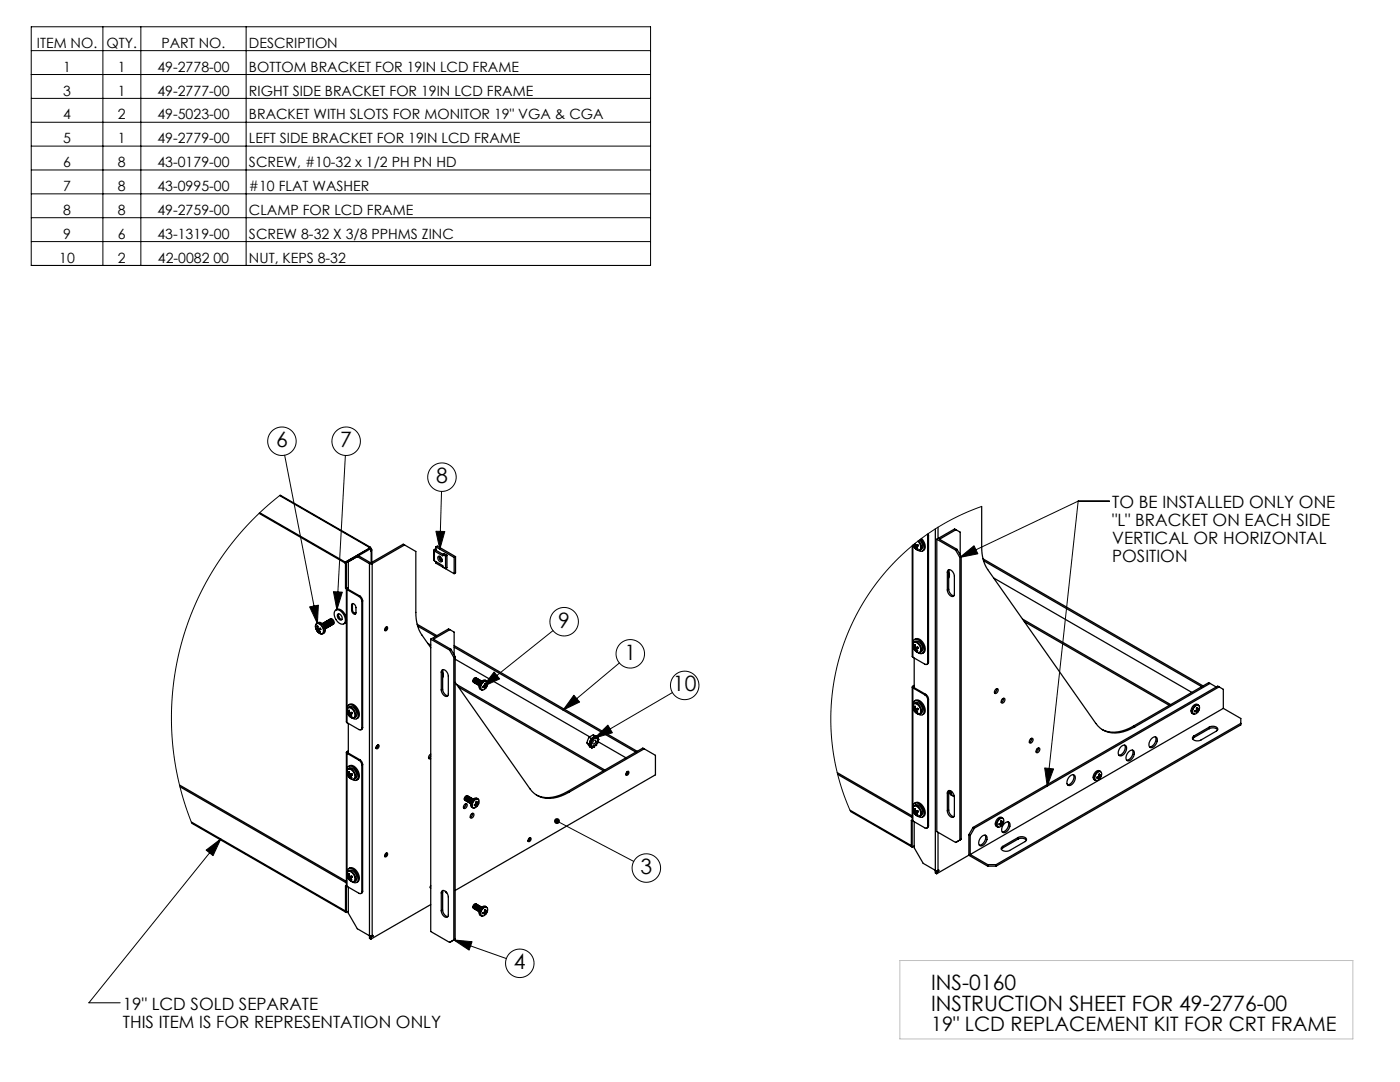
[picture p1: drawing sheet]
<svg xmlns="http://www.w3.org/2000/svg" width="279mm" height="216mm" viewBox="0 0 279 216" stroke-linecap="round" stroke-linejoin="round" font-family="sans-serif">
<g fill="none" stroke="#000" stroke-width=".2">
<path d="M6.2 5.3h123.6v47.7h-123.6zM6.2 10.1h123.6M6.2 14.9h123.6M6.2 19.6h123.6M20.5 5.3v47.7M28.1 5.3v47.7M49.1 5.3v47.7M6.2 24.4h123.6M6.2 29.2h123.6M6.2 33.9h123.6M6.2 38.7h123.6M6.2 43.4h123.6"/>
<path d="M6.2 48.2h123.6M55.9 98.8l-3.4 2.9-3.3 3.3-2.9 3.4-2.7 3.7-2.4 4-2 4-1.7 4.3-1.4 4.2-1 4.4-.6 4.6-.3 4.6 .1 4.5 .5 4.3 .8 4.6 1.2 4.5 1.5 4.2M56.8 90.8l6.5 33.6M68.9 90.9l-1.7 30.8M88.1 98.1l-.3 11.5M215.2 100h6.2M215.2 100l-23.6 11.2M215.2 100l-6.2 56.9M66.5 118.1l1.8 .1-1.1 3.5zM87 106l1.8 .1-1 3.5zM191.6 111.2l2.8-2.3 .8 1.6zM195.9 101.1l-4.3 1.7-4.2 2.3-3.7 2.5-3.6 3-3.3 3.4-2.8 3.6-2.4 3.9-2.1 4.1-1.6 4.4-1.2 4.6-.7 4.6-.2 4.6 .3 4.5 .7 4.7 1.3 4.6 1.6 4.3"/>
<path d="M61.8 121.1l1.7-.3-.2 3.6zM98.6 134.1l1.1 1.4-3.3 1.5zM110.4 125.8l-14 11.2M114.5 138.7l1.2 1.4-3.3 1.6zM123.6 132.3l-11.2 9.4M134.2 138.2l-15.5 9M118.7 147.2l2.6-2.5 .9 1.5zM208.5 153.2l1.8 .2-1.3 3.5zM41.1 169.6l3-2.2-1.6 3.3zM44.1 167.4l-26.4 32.7h6.3M111.2 163.8l15.3 8.1M90.6 187.6l3.6 .3-.6 1.7z"/>
<path d="M90.6 187.6l10.5 3.7"/>
<circle cx="56.3" cy="88" r="2.84"/>
<circle cx="69.1" cy="88" r="2.84"/>
<circle cx="88.2" cy="95.2" r="2.84"/>
<circle cx="112.6" cy="124.1" r="2.84"/>
<circle cx="125.8" cy="130.5" r="2.84"/>
<circle cx="136.7" cy="136.8" r="2.84"/>
<circle cx="129" cy="173.2" r="2.84"/>
<circle cx="103.7" cy="192.2" r="2.84"/>
</g>
<path d="M179.6 191.7h90.4v15.6h-90.4z" fill="none" stroke="#c0c0c0" stroke-width=".2"/>
<g fill="#000">
<path d="M87 106l1.8 .1-1 3.5zM98.6 134.1l1.1 1.4-3.3 1.5zM118.7 147.2l2.6-2.5 .9 1.5zM66.5 118.1l1.8 .1-1.1 3.5zM61.8 121.1l1.7-.3-.2 3.6zM90.6 187.6l3.6 .3-.6 1.7zM110.8 163.4l-.2 .2 .6 .2-.6-.2a.59 .59 0 0 0 .5 .8 .59 .59 0 0 0 .6-.7 .59 .59 0 0 0-.9-.3zM114.5 138.7l1.2 1.4-3.3 1.6z"/>
<path d="M191.6 111.2l2.8-2.3 .8 1.6zM208.5 153.2l1.8 .2-1.3 3.5zM41.1 169.6l3-2.2-1.6 3.3z"/>
</g>
<g fill="none" stroke="#000" stroke-width=".25">
<path d="M55.8 98.9l17.9 10.3M55.9 98.8l18 10.4M51.7 102.4l17.2 10M51.8 102.3l17.1 9.9M68.9 112.2v.2M69 112.3l-.1 .1M69 112.2l.1 .1M69 112.2v5.2l.1 .1M69.1 112.3v5.2M69.3 117.7l-.2-.2v5.9M69.3 117.7l2.3 1.3M69.3 117.7v24"/>
<path d="M69.3 117.4h.1M69.4 117.4v.2M69.4 117.3v.1M69.4 117.6l-.1 .1M69.4 117.6l2.4 1.3M69.5 117.3l-.4 .2M71.3 111.1l.3-.2 2.7 1.6M71.3 111.1l2.4 1.4M71.3 111.1l-1.8 1v5.5M71.6 119l.4 .5 .2 .5M71.8 118.9l.4 .5 .2 .5M71.8 118.9l-.2 .1"/>
<path d="M72.4 119.9l-.2 .1M72.4 119.9v25.3M73.7 109.2h.2l.1 .2M73.7 109.2l.1 .2M73.7 109.2v.1M73.7 112.5h.6M73.7 112.5l6.8-3.9 2.5 1.4v12.2a7.8 7.8 0 0 0 1.2 4.5l1.8 2.5M73.7 112.5v74.2M73.8 109.4h.1M73.8 109.4l-4.9 2.8M74 109.4l.1 .5M74 109.5l-4.9 2.8"/>
<path d="M74 109.5l-.2-.1-4.8 2.8M74 109.5h.1M74 109.8l.1 .1M74 109.4h-.1M74.1 109.5l.1 .2-.1 .2M74.1 109.9v2.4M74.1 109.5l-.1 .1M74.2 109.7v2.5M74.3 112.5v74.2M80.7 108.7l-6.4 3.8M86.6 109.8v1.9l.1 .2M86.7 109.9v2"/>
<path d="M86.7 109.9l1.7 1v-.3M86.7 111.9l1.7 1v.2l.5 .4M87 109.8l-.3 .1M87 109.8l1.4 .8M87 109.8h.1M87 109.5l-.4 .2 .1 .2M87 109.1l.3-.1 3.6 2.1M87 109.1l3.6 2.1M87 112.1v.3l3.6 2.1M87 109.1v.7M87.5 111a.73 .73 0 0 1 .6 1.1 .73 .73 0 0 1-.6-1.1zM87.7 111l.1 .6 .4 .4"/>
<path d="M87.8 111a.68 .68 0 0 0 .5 .9M88.4 110.6l.5 .4M88.4 110.6l.2-.1 .6 .3M88.9 111v2.5M89.2 110.8l-.3 .2M89.2 110.8v2.5l-.3 .2M90.6 111.2v3.3M90.9 111.1l-.3 .1M90.9 111.1v3.2l-.3 .2M182.1 108.9v22.1l.1 .1M182.2 108.8v19.8M182.5 109.2l.7 .6 .5-.1"/>
<path d="M182.5 108.5l.1 .3M182.6 108.8a.16 .16 0 0 0-.3 .1 .16 .16 0 0 0 .2 .2M182.7 108.4v.1a.25 .25 0 0 0 .2 .2 .25 .25 0 0 0 .2 0l.1 .2-.3 .1M182.7 109.1l.3 .4M182.7 109.1h-.2M182.7 108.7l-.1 .1M182.9 109l.2 .4-.1 .1M183 109.3v.2M183.2 108a1.23 1.23 0 0 1 .3 1.8 1.38 1.38 0 0 1-1.2-1.1M183.2 108.8l-.7 .3M183.2 108.8l-.5 .3M183.2 108.8v.1"/>
<path d="M183.2 108.8l-.3 .2M183.3 107.9a1.4 1.4 0 0 1 .4 1.8M183.5 107.7a1.17 1.17 0 0 1 .1 2.1M183.7 109.7l-.1 .1M183.7 107.6a1.9 1.9 0 0 1 .5 2.3 .75 .75 0 0 1-1-.1M183.9 107.4a1.78 1.78 0 0 1 .4 2.4l-.2 .1M185.1 106.6v.4M185.1 107v25.2M185.2 106.5l.1 .4M185.3 106.9l-.2 .1M185.3 106.9v25.2M186.7 105.5v68.2"/>
<path d="M187 107.6v58.3l3.7 2.2M187 107.6l3.7 2.2M187 107.6l3.5-2.1 1.1 .7v4.5M187.2 105.2v2.3M189.1 114.2a.48 .48 0 0 1 .3-.5 .48 .48 0 0 1 .6 .2l.3 .5 .2 .6v3.5a.48 .48 0 0 1-.4 .5 .48 .48 0 0 1-.6-.2l-.3-.5-.1-.6M189.1 114.2v3.5M189.3 114.2l.2 .4-.2 .7M189.3 117.6l.3 .8 .4 .4 .4 .1M189.3 114l-.2 .2M189.3 117.6l-.2 .1M189.3 114v3.6M189.4 113.7l-.1 .3"/>
<path d="M190.7 109.8l.9 1.4M190.8 105.7l-3.3 1.9 3.5 2M191 109.6l-.3 .2M191 109.6l.8 1.5M191.6 111.2v56.4l.2-.1M191.8 111.1l-.2 .1M191.8 111.1v56.4M195.9 101.1v8.1a7.8 7.8 0 0 0 1.2 4.4l21.6 30.7a5 5 0 0 0 6.2 1.5l1.6-.8M196.2 111.5l43.9 25.4M196.3 111.9l43.5 25.1M198.3 115.3l39.6 22.9M63 125.2a.62 .62 0 0 1 .3-.8 .62 .62 0 0 1 .8 .2 1.29 1.29 0 0 1 .3 1.8"/>
<path d="M63.1 124.6a1.09 1.09 0 0 1 1.4 1 .6 .6 0 0 1-.3 .9 .6 .6 0 0 1-.8-.4l-.4-.8zM63.2 124.4a.94 .94 0 0 1 1.5 .6l.2 .8-.1 .4-.4 .2M63.2 125l.2-.1 .1 .3a.25 .25 0 0 0 .1 .2 .25 .25 0 0 0 .3-.1l.1 .3-.3 .1M63.2 125l.2 .5M63.2 125h.2M63.3 125.9l.7 .6 .4-.1M63.4 125.5a.16 .16 0 0 0-.3 0 .16 .16 0 0 0 .2 .2M63.5 125.7l.3 .5M63.5 125.7h-.2M63.5 125.4l-.1 .1M63.7 125.7l.2 .4-.1 .1M63.8 126v.2"/>
<path d="M64 125.5l-.5 .2M64 125.5l-.7 .2M64 125.5l-.3 .2M64.4 124.4a.62 .62 0 0 1 .7 .3 .62 .62 0 0 1-.1 .7M64.6 124.3a.62 .62 0 0 1 .6 .3 .62 .62 0 0 1 0 .7M64.6 124.8l.1 .2M64.7 124.2a.62 .62 0 0 1 .7 .3 .62 .62 0 0 1-.1 .7M64.8 124.1a.62 .62 0 0 1 .7 .3 .62 .62 0 0 1-.1 .8M64.9 125.4l-.1-.7-.5-.2a.62 .62 0 0 1 .7 .3 .62 .62 0 0 1-.1 .7M65 124.1a.62 .62 0 0 1 .6 .3 .62 .62 0 0 1 0 .7M65.1 124a.62 .62 0 0 1 .7 .3 .62 .62 0 0 1-.1 .7M65.2 123.9a.62 .62 0 0 1 .7 .3 .62 .62 0 0 1-.1 .7"/>
<path d="M65.4 123.8a.62 .62 0 0 1 .6 .3 .62 .62 0 0 1 0 .8M65.5 123.8a.62 .62 0 0 1 .7 .3 .62 .62 0 0 1-.1 .7M65.6 123.7a.62 .62 0 0 1 .7 .3 .62 .62 0 0 1-.1 .7M65.8 123.6a.62 .62 0 0 1 .6 .3 .62 .62 0 0 1 0 .7M65.9 123.5a.62 .62 0 0 1 .7 .3 .62 .62 0 0 1-.1 .7M66.9 121.8a1.41 1.41 0 0 1 1.8 1.1l.2 .4a.81 .81 0 0 1-.2 1.1 .81 .81 0 0 1-1.2-.2 1.94 1.94 0 0 1-.6-2.4zM67 121.7a1.2 1.2 0 0 1 1.8 .8 1.26 1.26 0 0 1-.2 2M67.4 122.6a.69 .69 0 0 1 .8 .3 .69 .69 0 0 1-.2 .8l-.5-.3-.2-.4zM67.6 122.5l-.1 .3 .2 .5 .5 .3M69.1 123.9v20.1l.2 .2M70.2 120.7l.1-.2 .5 .1a1.74 1.74 0 0 1 .2 1.7l-.1 .2h-.3l-.3-.3-.1-.5M70.2 120.7v1"/>
<path d="M70.3 121.7l.3 .6 .4 .2M70.3 120.6l-.1 .1M70.3 121.7h-.1M70.3 120.6v1.1M70.4 120.4l-.1 .2M70.6 122.3l.3 .2M72.2 120v25.3M76.9 125.2l.3-.1a.4 .4 0 0 1 .1 .5 .4 .4 0 0 1-.5 .2zM77 125.1v.4l-.2 .2M77.2 125.1l-.1 .4-.3 .3M83.3 124.6l3.9 2.2M83.4 124.9l3.5 2.1"/>
<path d="M85.4 128.4l.6 .3M86 127.5l3.5-2 1.1 .6v4.6M86 127.5v58.4l3.7 2.1M86 127.5l3.7 2.2M88.1 134.1a.48 .48 0 0 1 .3-.5 .48 .48 0 0 1 .6 .3l.3 .5 .2 .5v3.6a.48 .48 0 0 1-.4 .5 .48 .48 0 0 1-.5-.3l-.4-.5-.1-.5M88.1 134.1v3.6M88.3 134.1l.2 .4-.2 .8M88.3 137.5l.3 .8 .4 .4 .4 .1M88.3 133.9v3.6M88.3 133.9l-.2 .2M88.3 137.5l-.2 .2M88.4 133.6l-.1 .3"/>
<path d="M89.7 129.7l.9 1.5M89.8 125.6l-3.3 1.9 3.5 2.1M90 129.6l-.3 .1M90 129.6l.8 1.4M90.6 131.2v56.4l.2-.2M90.6 129.1l36.3 21M90.6 128.8l36.6 21.1M90.8 136.2l15 21.2a5 5 0 0 0 6.2 1.4l1.5-.7M90.8 131l-.2 .2M90.8 131v56.4M90.8 131.5l26.9 15.5M91.1 136.6l29.6 17"/>
<path d="M91.5 137.1l28.9 16.7M95 135.3a.52 .52 0 0 0-.5 .2 .52 .52 0 0 0 0 .7M95.2 135.4a.52 .52 0 0 0-.6 .2 .52 .52 0 0 0 .1 .6M95.3 135.4a.52 .52 0 0 0-.6 .3 .52 .52 0 0 0 .1 .6M95.4 135.5a.52 .52 0 0 0-.5 .3 .52 .52 0 0 0 0 .6M95.6 135.6a.52 .52 0 0 0-.6 .2 .52 .52 0 0 0 .1 .7M95.6 136.8a.53 .53 0 0 1-.1-.7 .53 .53 0 0 1 .7-.2 .64 .64 0 0 0-.6 .9M95.7 135.7a.52 .52 0 0 0-.6 .2 .52 .52 0 0 0 .1 .6M95.9 135.8a.52 .52 0 0 0-.6 .2 .52 .52 0 0 0 0 .6M96 136.1l-.3 .5M96 135.8a.52 .52 0 0 0-.6 .3 .52 .52 0 0 0 .1 .6M96.1 137.6a.95 .95 0 0 1 0-1.6l.2-.2a.59 .59 0 0 1 .8 .1 1.15 1.15 0 0 0-1 1.8h.2"/>
<path d="M96.4 136.2a.55 .55 0 0 1 .8-.2 .55 .55 0 0 1 0 .8l-.2 .4a.59 .59 0 0 1-.9 .4 .59 .59 0 0 1 0-.9zM96.5 136.9l.3 .2M96.6 136.9l.1 .2M96.7 136.6l.2 .2M96.7 136.7l.5 .1M96.8 137.1l.1 .2M96.8 136.9l.1 .1M96.8 137.1l-.1 .3 .2-.1M96.8 136.9a.27 .27 0 0 0-.4 0 .27 .27 0 0 0 0 .3l.4-.1M96.9 137v.3M96.9 136.8v-.4a.21 .21 0 0 0-.3 .2 .21 .21 0 0 0 .2 .2v.1M97.2 136.8l-.3 .2"/>
<path d="M97.2 136.8v-.3l-.3 .3M182.1 137.1v26.5M182.2 131.1l2.4 1.4a.34 .34 0 0 0 .4 .1 .34 .34 0 0 0 .1-.4M182.2 137.3l2.4 1.3M182.2 128.8v2.3M182.2 137.3v3.6M182.2 128.9a.59 .59 0 0 1 .4-.8 .59 .59 0 0 1 .7 .4l.4 .9a.6 .6 0 0 1-.2 .8 .6 .6 0 0 1-.9-.4l-.3-.5M182.2 128.9l.1 .4M182.2 128.4a.76 .76 0 0 1 .5-.9 .76 .76 0 0 1 .9 .4 1.94 1.94 0 0 1 .6 2.4 .75 .75 0 0 1-1-.1M182.4 137v.2M182.4 137.2l2.3 1.3M182.4 136.8l-.3 .2 .1 .3"/>
<path d="M182.4 131.3v5.9M182.4 137h.1M182.4 128.1a1.37 1.37 0 0 1 1.3 2.1M182.5 128.1l-.2 .2-.1 .6M182.5 128.1a.94 .94 0 0 1 1.4 .6l.2 .9-.1 .4-.4 .2M182.5 128.7h.1l.1 .2a.25 .25 0 0 0 .2 .3 .25 .25 0 0 0 .2-.1l.1 .2-.3 .1M182.5 128.7l.1 .5M182.5 128.7l.1 .1M182.5 129.6l.7 .6 .5-.1M182.5 139.9a1.2 1.2 0 0 1 1.8 .7 1.26 1.26 0 0 1-.2 2M182.5 127.6a1.2 1.2 0 0 1 1.8 .8 1.26 1.26 0 0 1-.2 2M182.6 129.2a.16 .16 0 0 0-.3 .1 .16 .16 0 0 0 .2 .2"/>
<path d="M182.7 129.5l.3 .4M182.7 129.5h-.2M182.7 129.5l.5-.3-.7 .3M182.7 129.1l-.1 .1M182.9 129.4l.2 .5h-.1M183 129.7v.2M183.2 129.2v.1M183.2 129.3l-.3 .1M183.7 130.2h-.1M184.6 138.6l.4 .5 .1 .5M184.7 138.5l.4 .5 .2 .5M184.7 138.5l-.1 .1"/>
<path d="M185.1 139.6v25.3M185.3 132.1l-.1 .3-.2 .2M185.3 132.1l-.2 .1M185.3 139.5v25.3M185.3 139.5l-.2 .1M198.7 137.6l.3-.2a.5 .5 0 0 1 .1 .7 .5 .5 0 0 1-.6 .2zM198.9 137.4l-.1 .5-.3 .3M200 139.5l.3-.2a.5 .5 0 0 1 .2 .7 .5 .5 0 0 1-.7 .2zM200.3 139.3l-.1 .5-.4 .3M204.1 123.5l29.5 17.1M204.4 124l29 16.8M241.5 136.4l-15 8.6"/>
<path d="M242.7 137.1l-1.5-.9-15 8.7M243.3 137.1l-48.8 28.2M35.8 156.6l33.3 19.3M35.9 157l33.2 19.2M69.1 150.1v26.6M69.3 144.2l2.3 1.4a.34 .34 0 0 0 .4 0 .34 .34 0 0 0 .2-.3M69.3 150.3l2.3 1.4M69.3 141.9v2.3M69.3 150.3v3.6M69.3 154.1v20.3M69.3 154.2a.62 .62 0 0 1 .3-.8 .62 .62 0 0 1 .8 .3 1.29 1.29 0 0 1 .3 1.8M69.3 141.5a.76 .76 0 0 1 .4-.9 .76 .76 0 0 1 1 .4 1.94 1.94 0 0 1 .6 2.3 .75 .75 0 0 1-1 0"/>
<path d="M69.3 153.8a.76 .76 0 0 1 .4-1 .76 .76 0 0 1 1 .4 1.94 1.94 0 0 1 .6 2.4 .75 .75 0 0 1-1-.1M69.4 141.3a1.09 1.09 0 0 1 1.4 1.1 .6 .6 0 0 1-.3 .9 .6 .6 0 0 1-.8-.4l-.4-.8zM69.4 153.6a1.09 1.09 0 0 1 1.4 1.1 .6 .6 0 0 1-.3 .8 .6 .6 0 0 1-.8-.4l-.4-.8zM69.4 150.1v.1M69.4 150.2l2.4 1.4M69.5 149.8l-.3 .2 .1 .3M69.5 144.4v5.9M69.5 150l-.1 .1M69.5 141.2a1.37 1.37 0 0 1 1.2 2M69.5 141.2l-.2 .4v.3M69.5 141.2a.94 .94 0 0 1 1.5 .6l.2 .8-.1 .4-.4 .2M69.5 153.4a.94 .94 0 0 1 1.5 .6l.2 .9-.1 .4-.4 .2"/>
<path d="M69.5 141.8l.2-.1v.3a.25 .25 0 0 0 .2 .2 .25 .25 0 0 0 .3-.1l.1 .3-.4 .1M69.5 141.8l.2 .5M69.5 154h.2v.2a.25 .25 0 0 0 .2 .3 .25 .25 0 0 0 .3-.1l.1 .2-.4 .1M69.5 154l.2 .5M69.5 141.8h.2M69.5 154l.2 .1M69.6 142.7l.7 .6 .4-.1M69.6 154.9l.7 .6h.4M69.6 140.7a1.2 1.2 0 0 1 1.8 .7 1.26 1.26 0 0 1-.2 2M69.6 152.9a1.2 1.2 0 0 1 1.8 .8 1.26 1.26 0 0 1-.2 2M69.7 142.3a.16 .16 0 0 0-.3 0 .16 .16 0 0 0 .1 .2M69.7 154.5a.16 .16 0 0 0-.3 .1 .16 .16 0 0 0 .1 .2"/>
<path d="M69.8 142.5l.2 .4M69.8 142.5h-.3M69.8 154.8l.2 .4M69.8 154.8h-.3M69.8 142.2l-.1 .1M69.8 154.4l-.1 .1M69.9 142.5l.3 .4h-.2M69.9 154.7l.3 .5h-.2M70.1 142.8l-.1 .1M70.1 155l-.1 .2M70.2 142.2l-.4 .3M70.2 142.2l-.7 .3"/>
<path d="M70.2 154.5l-.4 .3M70.2 154.5l-.7 .3M70.3 142.3h-.1M70.3 154.5l-.4 .2M70.3 142.3l-.4 .2M71.6 151.7l.4 .4 .2 .6M71.8 151.6l.4 .4 .2 .6M71.8 151.6l-.2 .1M72.2 152.7v25.2M72.4 145.2l-.1 .3-.3 .1M72.4 145.2l-.2 .1M72.4 152.6v25.2"/>
<path d="M72.4 152.6l-.2 .1M75.2 148.8l.3-.2a.4 .4 0 0 1 .1 .6 .4 .4 0 0 1-.5 .1zM75.2 148.8l-.1 .3M75.4 148.7l-.3 .5 .3-.5M86 150.5a.55 .55 0 0 0-.4 .4 .55 .55 0 0 0 .2 .5h.2M86 150.8l-.5 .5M93.3 158.8a.52 .52 0 0 0-.5 .3 .52 .52 0 0 0 0 .6M93.5 158.9a.52 .52 0 0 0-.6 .3 .52 .52 0 0 0 .1 .6M93.6 159a.52 .52 0 0 0-.6 .2 .52 .52 0 0 0 .1 .7M93.7 159.1a.52 .52 0 0 0-.5 .2 .52 .52 0 0 0 0 .6M93.9 159.1a.52 .52 0 0 0-.6 .3 .52 .52 0 0 0 .1 .6M94 159.2a.52 .52 0 0 0-.6 .3 .52 .52 0 0 0 .1 .6"/>
<path d="M94.1 159.3a.52 .52 0 0 0-.5 .2 .52 .52 0 0 0 0 .7M94.3 159.6l-.3 .5M94.3 159.4a.52 .52 0 0 0-.6 .2 .52 .52 0 0 0 .1 .6M94.4 159.4a.52 .52 0 0 0-.6 .3 .52 .52 0 0 0 .1 .6M94.4 159.5a.64 .64 0 0 0-.5 .8M94.7 159.7a.55 .55 0 0 1 .8-.2 .55 .55 0 0 1 0 .9l-.2 .4a.59 .59 0 0 1-.9 .4 .59 .59 0 0 1-.1-1zM113.3 157.9a6.5 6.5 0 0 1-6.2 .7M113.3 157.9l15-8.6 2.5 1.4v3.9l-40 23.1M113.3 157.9l.2 .2M117.1 148.2l.6 .7M117.1 148.2l.5 .3M117.6 147.1l-.5 1.1"/>
<path d="M117.6 147.1l.4 .3M117.6 148.5v.1M117.6 148.6h.1M117.6 148.5l.1 .1M117.6 148.4v.1M117.6 148.4l.1 .1M117.7 148.4h-.1M117.7 148.6h.1M117.7 148l.1 .1M117.7 149h.1M117.7 149l.1 .1M117.7 148h.1"/>
<path d="M117.7 148.9v.1M117.7 148.9h.1M117.7 148.6h.2l.1 .1M117.7 148.5v.1M117.7 148.6l.1 .2M117.7 147.9v.1M117.7 147.9l.1 .1M117.8 147.9h-.1M117.8 147.9h.1M117.8 148v.1M117.8 148.1l-.1 .3M117.8 148.9l.1 .1"/>
<path d="M117.8 148.1l.2 .1-.1 .1M117.8 148h.1M117.8 148.3l-.1 .1M117.8 148.3h.1M117.9 148.6v.1M117.9 148.1l-.1 .2M117.9 148.7l-.2 .2M117.9 148.7h.1M117.9 147.9l-.1 .1M117.9 147.8l-.1 .1M117.9 149l.2 .2M117.9 148.3l-.2 .2"/>
<path d="M118 149v.1M118 148.7l-.2 .2M118 147.8h-.1M118 147.8l.1 .1M118 147.5h.1M118 149.1l.1 .1M118 147.5l-.1 .3M118 147.5l.1 .2M118 147.4v.1M118 147.4l.1 .1M118.1 148.9l-.1 .2M118.1 148.9v.3"/>
<path d="M118.1 148.9l-.2 .1M118.1 147.9h-.2M118.1 147.7l-.1 .1M118.1 147.7h.1M118.1 147.4h-.1M118.1 147.4h.1M118.1 149.2h.1M118.1 147.5l.1 .2M118.1 147.5h.1M118.2 147.7l-.1 .2M118.2 147.4l-.1 .1M118.2 147.4h.1"/>
<path d="M118.4 147.3l-.1 .1M118.4 147.3l.1 .1M118.4 148.9h.1M118.4 147.2l-.2 .2M118.4 147.2v.1M118.4 148.9l-.1 .1M118.4 148.9v.1M118.4 149v.1M118.4 149l.1 .1M118.4 147.1h.1M118.4 147.1v.1M118.5 147.8l.2-.1a.42 .42 0 0 1 .1 .5 .42 .42 0 0 1-.5 .2z"/>
<path d="M118.5 147l-.1 .1M118.5 147l.1 .1M118.5 147.4l-.2 .1-.1-.1M118.5 147.1v.3M118.5 147h.1M118.6 147.1h-.1M118.6 149.1l-.1-.2-.4 .3M118.7 147l-.1 .1M118.7 147v.2h.1M118.7 147.2h.1M118.8 148.7h.1M118.8 147l-.1 .1"/>
<path d="M118.8 147l-.1 .2M118.9 148.7l.1 .1M118.9 148.7h.1M118.9 146.9l-.1 .1M118.9 146.9h.1M118.9 146.9h.2M119 148.8l-.2-.1-.1 .1-.1 .3M119 147l-.6-.4-.8 .5M119 147l-.2 .2M119 146.9h.1M119 147.1l.1 .1M119.1 146.9l-.1 .1"/>
<path d="M119.1 146.9l-.1 .3M119.1 147.2h-.1M119.2 147l.1 .1M119.2 147l-.1 .2M119.2 147.9l5.7 3.3M119.2 147.4l.1 .1M119.3 147h-.1M119.3 148h.1M119.3 147.5h-.1M119.3 147.1l-.3 .1M119.3 147.1l-.1 .3v.2l.2-.1M119.4 147.4h.1"/>
<path d="M119.4 147.4l.1 .1M119.4 147.4l-.1 .1M119.4 148l-.4 .4 .1 .2-.1 .2M119.4 147.5l-.2 .5h.2M125.1 154l.2-.1a.4 .4 0 0 1 .1 .5 .4 .4 0 0 1-.5 .2zM125.2 154v.3l-.3 .2M125.3 153.9v.4l-.4 .3M128.6 149.4l-15.1 8.7M167.1 154.2l15 8.6M167.2 154.5l14.9 8.6M182.2 141.1v20.2M182.2 140.7a.76 .76 0 0 1 .5-.9 .76 .76 0 0 1 .9 .4 1.94 1.94 0 0 1 .6 2.3 .75 .75 0 0 1-1 0"/>
<path d="M182.3 140.5a1.09 1.09 0 0 1 1.4 1.1 .6 .6 0 0 1-.2 .9 .6 .6 0 0 1-.9-.4l-.4-.8zM182.4 140.4a1.37 1.37 0 0 1 1.3 2M182.5 140.4l-.2 .2-.1 .5M182.5 140.4a.94 .94 0 0 1 1.4 .6l.2 .8-.1 .4-.4 .2M182.5 141l.1-.1 .1 .3a.25 .25 0 0 0 .2 .2 .25 .25 0 0 0 .2-.1l.1 .3-.3 .1M182.5 141l.1 .5M182.5 141h.1M182.5 141.9l.7 .6 .5-.1M182.6 141.5a.16 .16 0 0 0-.3 0 .16 .16 0 0 0 .2 .2M182.7 141.7l.3 .4M182.7 141.7h-.2M182.7 141.4l-.1 .1"/>
<path d="M182.9 141.7l.2 .4h-.1M183 142v.1M183.2 141.4l-.7 .3M183.2 141.4l-.5 .3M183.2 141.4v.1M183.2 141.5l-.3 .2M183.7 142.4h-.1M189.1 158.2a.48 .48 0 0 1 .3-.5 .48 .48 0 0 1 .6 .3l.3 .5 .2 .5v3.6a.48 .48 0 0 1-.4 .5 .48 .48 0 0 1-.6-.2l-.3-.5-.1-.6M189.1 158.2v3.6M189.3 158.1v3.5M189.3 158.1l-.2 .1M189.4 157.7l-.1 .4"/>
<path d="M189.6 157.8v.6l.4 .3M189.9 157.9a.57 .57 0 0 0 .4 .9M189.9 157.9a.49 .49 0 0 0 0 .6 .49 .49 0 0 0 .5 .3M205.6 147.5l.3-.2a.5 .5 0 0 1 .2 .7 .5 .5 0 0 1-.7 .2zM205.9 147.3l-.1 .5-.4 .3M207 149.4l.3-.2a.5 .5 0 0 1 .1 .7 .5 .5 0 0 1-.6 .2zM207.2 149.2l-.1 .5-.3 .3M213.4 155l.2-.2a.62 .62 0 0 1 .9-.1 .62 .62 0 0 1 0 .9 1.08 1.08 0 0 1-1.5 1v-.7zM214.2 154.6a1.53 1.53 0 0 1-1.2 2M218.6 155.7a.95 .95 0 0 1 0-1.6l.2-.2a.59 .59 0 0 1 .8 0 1.15 1.15 0 0 0-.9 1.8h.2M218.9 154.2a.55 .55 0 0 1 .8-.1 .55 .55 0 0 1 .1 .8l-.2 .4a.59 .59 0 0 1-.9 .4 .59 .59 0 0 1-.1-1zM219.1 155l.2 .1"/>
<path d="M219.2 155l.2 .3M219.3 154.7l.2 .1M219.3 154.8h.4M219.3 155.1l-.1 .4 .2-.2M219.3 154.9a.27 .27 0 0 0-.3 .1 .27 .27 0 0 0-.1 .3l.4-.2M219.3 154.9l.2 .1M219.5 155l-.1 .3M219.5 154.8l-.1-.3a.21 .21 0 0 0-.2 .1 .21 .21 0 0 0 .1 .3M219.7 154.8l-.2 .2M219.7 154.8v-.2l-.2 .2M223.7 149a.61 .61 0 0 1 .9-.3 .61 .61 0 0 1 .2 .9 1.25 1.25 0 0 1-1.5 1.1l-.1-.6 .1-.6zM224.4 148.7a1.53 1.53 0 0 1-1.1 2"/>
<path d="M225.3 150a.61 .61 0 0 1 .8-.3 .61 .61 0 0 1 .3 .8 1.25 1.25 0 0 1-1.5 1.2l-.2-.6 .2-.6zM226 149.7a1.53 1.53 0 0 1-1.2 2M226.2 144.9a6.5 6.5 0 0 1-6.2 .7M226.2 144.9l.3 .1M229.8 147.4a.61 .61 0 0 1 .9-.3 .61 .61 0 0 1 .2 .8 1.24 1.24 0 0 1-1.4 1.2l-.2-.4 .1-.5zM230.6 147a1.53 1.53 0 0 1-1.2 2M238.1 142.5a.95 .95 0 0 1 0-1.7l.3-.2a.59 .59 0 0 1 .8 .1 1.15 1.15 0 0 0-1 1.8h.2M238.3 147.2l-.3 .2M238.3 146.9v.3M238.4 141a.55 .55 0 0 1 .9-.2 .55 .55 0 0 1 0 .9l-.2 .3a.59 .59 0 0 1-.9 .4 .59 .59 0 0 1-.1-.9zM238.6 141.8l.2 .1M238.7 141.7l.1 .2"/>
<path d="M238.8 141.4l.2 .2M238.8 141.6h.5M238.8 141.9l.1 .2M238.8 141.7l.2 .1M238.8 141.9v.3l.1-.1M238.8 141.7a.27 .27 0 0 0-.3 0 .27 .27 0 0 0 0 .3l.3-.1M239 141.8l-.1 .3M239 141.6v-.4a.21 .21 0 0 0-.3 .2 .21 .21 0 0 0 .1 .2v.1M239.3 141.6l-.3 .2M239.3 141.6v-.2l-.3 .2M241.3 145.1a1.09 1.09 0 0 1 1.7 .5l-.3 .3-3 1.8a1.09 1.09 0 0 1-1.7-.5l.3-.3M241.3 145.4l.9-.2 .5 .2 .3 .2"/>
<path d="M241.3 145.1l-3 1.8M241.3 145.1v.3M241.3 145.4l-3 1.8M244.1 141.3l-50.5 29.2M244.1 141.3l3.5 2.1v1.2l-48.8 28.2M244.1 141.3v-3.8l-1.1-.6-48.8 28.2M247.6 144.3l-48.8 28.2M38.2 164l30.7 17.8M38.3 164.3l30.6 17.7M69 176.8v5.2l.1 .1M69 176.8l.1 .1M69.1 176.9v5.2"/>
<path d="M69.1 176.7l.2 .2M69.1 176.7l-.1 .1M69.2 176.8l-.1 .1M69.3 176.9l2.3 1.3a.34 .34 0 0 0 .4 .1 .34 .34 0 0 0 .2-.4M69.3 174.5v2.4M69.3 174.6a.62 .62 0 0 1 .3-.8 .62 .62 0 0 1 .8 .3 1.29 1.29 0 0 1 .3 1.8M69.3 174.2a.76 .76 0 0 1 .4-.9 .76 .76 0 0 1 1 .3 1.94 1.94 0 0 1 .6 2.4 .75 .75 0 0 1-1 0M69.4 174a1.09 1.09 0 0 1 1.4 1.1 .6 .6 0 0 1-.3 .8 .6 .6 0 0 1-.8-.3l-.4-.9zM69.5 177v5.2l1.8 3.1 2.4 1.4M69.5 173.8a.94 .94 0 0 1 1.5 .6l.2 .9-.1 .4-.4 .2M69.5 174.4h.2v.2a.25 .25 0 0 0 .2 .3 .25 .25 0 0 0 .3-.1l.1 .3-.4 .1M69.5 174.4l.2 .5"/>
<path d="M69.5 174.4l.2 .1M69.6 175.3l.7 .6h.4M69.6 173.3a1.2 1.2 0 0 1 1.8 .8 1.26 1.26 0 0 1-.2 2M69.7 174.9a.16 .16 0 0 0-.3 .1 .16 .16 0 0 0 .1 .2M69.8 175.2l.2 .4M69.8 175.2h-.3M69.8 174.8l-.1 .1M69.9 175.2l.3 .4h-.2M70.1 175.4l-.1 .2M70.2 174.9l-.4 .3M70.2 174.9l-.7 .3M70.3 174.9l-.4 .3"/>
<path d="M72.4 177.8l-.1 .3-.3 .2M72.4 177.8l-.2 .1M76.9 170.3l.3-.1a.4 .4 0 0 1 .1 .5 .4 .4 0 0 1-.5 .2zM77 170.3v.3l-.2 .2M77.2 170.2l-.1 .4-.3 .3M86 177h-.2M86 176.7l-.2 .3 .2 .2M88.1 178.2a.48 .48 0 0 1 .3-.5 .48 .48 0 0 1 .6 .2l.3 .5 .2 .6v3.6a.48 .48 0 0 1-.4 .5 .48 .48 0 0 1-.5-.3l-.4-.5-.1-.6M88.1 178.2v3.5M88.3 178v3.6M88.3 178l-.2 .2M88.4 177.7l-.1 .3"/>
<path d="M88.9 177.9l.3 .2M89 177.9l-.1 .1M92.7 160.5l.3-.1a.5 .5 0 0 1 .1 .6 .5 .5 0 0 1-.6 .2zM93 160.4l-.1 .5-.4 .3M94.1 162.4l.3-.1a.5 .5 0 0 1 .1 .6 .5 .5 0 0 1-.6 .2zM94.3 162.3l-.1 .5-.4 .3M94.4 161.2a.95 .95 0 0 1 0-1.7l.2-.1a.59 .59 0 0 1 .8 0 1.15 1.15 0 0 0-1 1.8h.2M94.8 160.5l.3 .1M94.9 160.5l.1 .1M95 160.2l.2 .1M95 160.3h.5M95 160.6l.2 .2"/>
<path d="M95.1 160.6l-.1 .3 .2-.1M95.1 160.4a.27 .27 0 0 0-.4 0 .27 .27 0 0 0 0 .4l.4-.2M95.1 160.4l.1 .1M95.2 160.5v.3M95.2 160.3v-.3a.21 .21 0 0 0-.3 .1 .21 .21 0 0 0 .1 .3h.1M95.5 160.3l-.3 .2M95.5 160.3v-.2l-.3 .2M105.6 167.3l.2-.1a.4 .4 0 0 1 .1 .5 .4 .4 0 0 1-.5 .2zM105.7 167.2l-.1 .3-.2 .2M105.8 167.2l-.1 .4-.3 .3M169.6 161.7l12.2 7M169.7 161.9l12.1 7"/>
<path d="M181.9 163.7l.2 .1M181.9 163.7v5.2l.2 .1M181.9 168.7h-.1M181.9 168.9h-.1M182.1 163.8v5.2M182.1 163.6l.1 .2M182.1 163.6l-.2 .1M182.1 163.8h.1M182.2 163.8l2.4 1.4a.34 .34 0 0 0 .4 0 .34 .34 0 0 0 .1-.3M182.2 161.5v2.3M182.2 161.1a.76 .76 0 0 1 .5-.9 .76 .76 0 0 1 .9 .4 1.94 1.94 0 0 1 .6 2.3 .75 .75 0 0 1-1 0M182.3 161a1.09 1.09 0 0 1 1.4 1 .6 .6 0 0 1-.2 .9 .6 .6 0 0 1-.9-.4l-.4-.8z"/>
<path d="M182.4 164v5.2l1.8 3.1 2.5 1.4M182.4 168.8l-.3 .2M182.5 160.8l-.2 .2-.1 .6M182.5 160.8a.94 .94 0 0 1 1.4 .6l.2 .8-.1 .4-.3 .2a1.38 1.38 0 0 0-1.2-2zM182.5 161.4l.1-.1 .1 .3a.25 .25 0 0 0 .2 .2 .25 .25 0 0 0 .2-.1l.1 .3-.3 .1M182.5 161.4l.1 .5M182.5 161.4h.1M182.5 162.3l.7 .6 .5-.1M182.5 160.3a1.2 1.2 0 0 1 1.8 .7 1.26 1.26 0 0 1-.2 2M182.6 161.9a.16 .16 0 0 0-.3 0 .18 .18 0 0 0 .2 .3M182.7 162.1l.3 .5M182.7 162.1l-.2 .1"/>
<path d="M182.7 161.8l-.1 .1M182.9 162.1l.2 .4-.1 .1M183 162.4v.2M183.2 161.9l-.7 .3M183.2 161.9l-.5 .2M183.2 161.9h.1M183.2 161.9l-.3 .2M183.7 162.8h-.1M185.3 164.8l-.1 .3-.2 .1M185.3 164.8l-.2 .1M186.7 173.7h.5M186.7 173.8v.4l.2 .1"/>
<path d="M186.7 173.8l.2 .2M186.8 173.7l-.1 .1M186.9 174v.3M187.2 173.7l.1-.1v.1M187.2 173.7h.1M187.2 166.1v7.6M187.3 173.7l-.4 .3M189.3 161.6l.3 .9 .4 .4 .4 .1M189.3 161.6l-.2 .2M191 167.9l-.3 .2M191.8 167.5l-1.1 .6M193.4 166.6v4.1l3.7 2.1"/>
<path d="M193.4 166.6l.2 .1M193.4 170.6l-6.5 3.7M193.6 166.7v3.8M193.6 170.5l3.5 2M194.2 165.1l-.8 1.5M194.2 165.1l.3 .2M194.5 165.3l-.9 1.4M195.9 167a.61 .61 0 0 1 .8-.3 .61 .61 0 0 1 .3 .8 1.25 1.25 0 0 1-1.5 1.2l-.2-.6 .2-.6zM196.6 166.6a1.53 1.53 0 0 1-1.2 2M197.1 172.5v.3M197.1 172.5h1.7M197.1 172.8h1.7"/>
<path d="M198.8 172.5v.3M199.1 165a.95 .95 0 0 1 0-1.6l.2-.2a.59 .59 0 0 1 .8 0 1.15 1.15 0 0 0-1 1.8l.2 .1M199.4 163.6a.55 .55 0 0 1 .8-.2 .55 .55 0 0 1 0 .8l-.2 .4a.59 .59 0 0 1-.8 .4 .59 .59 0 0 1-.1-1zM199.6 164.3l.2 .1M199.7 164.3v.1M199.7 164l.3 .1M199.8 164.1h.4M199.8 164.5l.1 .2M199.8 164.4l-.1 .4 .2-.1M199.8 164.2a.27 .27 0 0 0-.3 .1 .27 .27 0 0 0-.1 .3l.4-.2M199.8 164.2l.2 .1M200 164.3l-.1 .4"/>
<path d="M200 164.1l-.1-.3a.21 .21 0 0 0-.2 .1 .21 .21 0 0 0 .1 .3M200.1 169.2l-.3 .3M200.1 168.9v.3M200.2 164.1l-.2 .2M200.2 164.1v-.2l-.2 .2M200.5 164.3a.61 .61 0 0 1 .8-.3 .61 .61 0 0 1 .2 .9 1.24 1.24 0 0 1-1.4 1.2l-.2-.4 .1-.6zM201.2 164a1.53 1.53 0 0 1-1.2 2M203.2 167.1a1.09 1.09 0 0 1 1.7 .5l-.3 .3-3.1 1.8a1.09 1.09 0 0 1-1.7-.5l.3-.3M203.2 167.4l.8-.1 .6 .1 .2 .3M203.2 167.1l-3.1 1.8M203.2 167.1v.3M203.2 167.4l-3.1 1.8"/>
<path d="M68.9 181.8v.2M69 181.7l-.1 .1M69 181.9l-.1 .1M69.5 181.8l-.4 .3M73.7 186.7h.6M73.7 186.9v.3l.3 .2M73.7 186.9l.3 .1M73.9 186.8l-.2 .1M74 187v.4M74.3 186.7l.1-.1v.2M74.3 186.7l.1 .1M74.4 186.8l-.4 .2"/>
<path d="M86 180.5l-12 6.9M88.3 181.6l.3 .8 .4 .4 .4 .1M88.3 181.6l-.2 .1M90 187.9l-.3 .1M90.8 187.4l-1.1 .6M95 180.4a.52 .52 0 0 0-.5 .2 .52 .52 0 0 0 0 .7M95.2 180.5a.52 .52 0 0 0-.6 .2 .52 .52 0 0 0 .1 .6M95.3 180.6a.52 .52 0 0 0-.6 .2 .52 .52 0 0 0 .1 .6M95.4 180.6a.52 .52 0 0 0-.5 .3 .52 .52 0 0 0 0 .6M95.6 180.7a.52 .52 0 0 0-.6 .3 .52 .52 0 0 0 .1 .6M95.6 181.9a.53 .53 0 0 1-.1-.7 .53 .53 0 0 1 .7-.2 .64 .64 0 0 0-.6 .9M95.7 180.8a.52 .52 0 0 0-.6 .2 .52 .52 0 0 0 .1 .7"/>
<path d="M95.9 180.9a.52 .52 0 0 0-.6 .2 .52 .52 0 0 0 0 .6M96 181.2l-.3 .5M96 180.9a.52 .52 0 0 0-.6 .3 .52 .52 0 0 0 .1 .6M96.1 182.8a.95 .95 0 0 1 0-1.7l.2-.2a.59 .59 0 0 1 .8 .1 1.15 1.15 0 0 0-1 1.8h.2M96.4 181.3a.55 .55 0 0 1 .8-.2 .55 .55 0 0 1 0 .9l-.2 .3a.59 .59 0 0 1-.9 .4 .59 .59 0 0 1 0-.9zM96.5 182.1l.3 .1M96.6 182l.1 .2M96.7 181.7l.2 .2M96.7 181.8l.5 .1M96.8 182.2l.1 .2M96.8 182l.1 .1M96.8 182.2l-.1 .3 .2-.1"/>
<path d="M96.8 182a.27 .27 0 0 0-.4 0 .27 .27 0 0 0 0 .3l.4-.1M96.9 182.1v.3M96.9 181.9v-.4a.21 .21 0 0 0-.3 .2 .21 .21 0 0 0 .2 .2v.1M97.2 181.9l-.3 .2M97.2 181.9v-.3l-.3 .3"/>
</g>
<g font-size="4.2">
<text x="55.1" y="89.2">6</text>
<text x="67.9" y="89.2">7</text>
<text x="87" y="96.4">8</text>
<text x="111.4" y="125.2">9</text>
<text x="124.6" y="131.7">1</text>
<text x="134.3" y="138">10</text>
<text x="127.8" y="174.4">3</text>
<text x="102.6" y="193.4">4</text>
<text x="185.8" y="197.5">INS-0160</text>
<text x="185.8" y="201.7">INSTRUCTION SHEET FOR 49-2776-00</text>
</g>
<text font-size="4" x="185.8" y="205.7">19&quot; LCD REPLACEMENT KIT FOR CRT FRAME</text>
<g font-size="3.4">
<text x="222" y="101.4">TO BE INSTALLED ONLY ONE</text>
<text x="222" y="105">&quot;L&quot; BRACKET ON EACH SIDE</text>
<text x="222" y="108.5">VERTICAL OR HORIZONTAL</text>
<text x="222" y="112.1">POSITION</text>
<text x="24.5" y="201.6">19&quot; LCD SOLD SEPARATE</text>
<text x="24.5" y="205.1">THIS ITEM IS FOR REPRESENTATION ONLY</text>
</g>
<g font-size="2.8">
<text x="7.4" y="9.5">ITEM NO.</text>
<text x="21.3" y="9.5">QTY.</text>
<text x="32.2" y="9.5">PART NO.</text>
<text x="49.7" y="9.5">DESCRIPTION</text>
<text x="12.6" y="14.3">1</text>
<text x="23.5" y="14.3">1</text>
<text x="31.4" y="14.3">49-2778-00</text>
<text x="49.7" y="14.3">BOTTOM BRACKET FOR 19IN LCD FRAME</text>
<text x="12.6" y="19.1">3</text>
<text x="12.6" y="23.8">4</text>
<text x="23.5" y="19.1">1</text>
<text x="23.5" y="23.8">2</text>
<text x="31.4" y="19.1">49-2777-00</text>
<text x="31.4" y="23.8">49-5023-00</text>
<text x="49.7" y="19.1">RIGHT SIDE BRACKET FOR 19IN LCD FRAME</text>
<text x="49.7" y="23.8">BRACKET WITH SLOTS FOR MONITOR 19&quot; VGA &amp; CGA</text>
<text x="12.6" y="28.6">5</text>
<text x="23.5" y="28.6">1</text>
<text x="31.4" y="28.6">49-2779-00</text>
<text x="49.7" y="28.6">LEFT SIDE BRACKET FOR 19IN LCD FRAME</text>
<text x="12.6" y="33.4">6</text>
<text x="23.5" y="33.4">8</text>
<text x="31.4" y="33.4">43-0179-00</text>
<text x="49.7" y="33.4">SCREW, #10-32 x 1/2 PH PN HD</text>
<text x="12.6" y="38.1">7</text>
<text x="23.5" y="38.1">8</text>
<text x="31.4" y="38.1">43-0995-00</text>
<text x="49.7" y="38.1">#10 FLAT WASHER</text>
<text x="12.6" y="42.9">8</text>
<text x="12.6" y="47.7">9</text>
<text x="23.5" y="42.9">8</text>
<text x="23.5" y="47.7">6</text>
<text x="31.4" y="42.9">49-2759-00</text>
<text x="31.4" y="47.7">43-1319-00</text>
<text x="49.7" y="42.9">CLAMP FOR LCD FRAME</text>
<text x="49.7" y="47.7">SCREW 8-32 X 3/8 PPHMS ZINC</text>
<text x="11.8" y="52.4">10</text>
<text x="23.5" y="52.4">2</text>
<text x="31.5" y="52.4">42-0082 00</text>
<text x="49.7" y="52.4">NUT, KEPS 8-32</text>
</g>
</svg>
